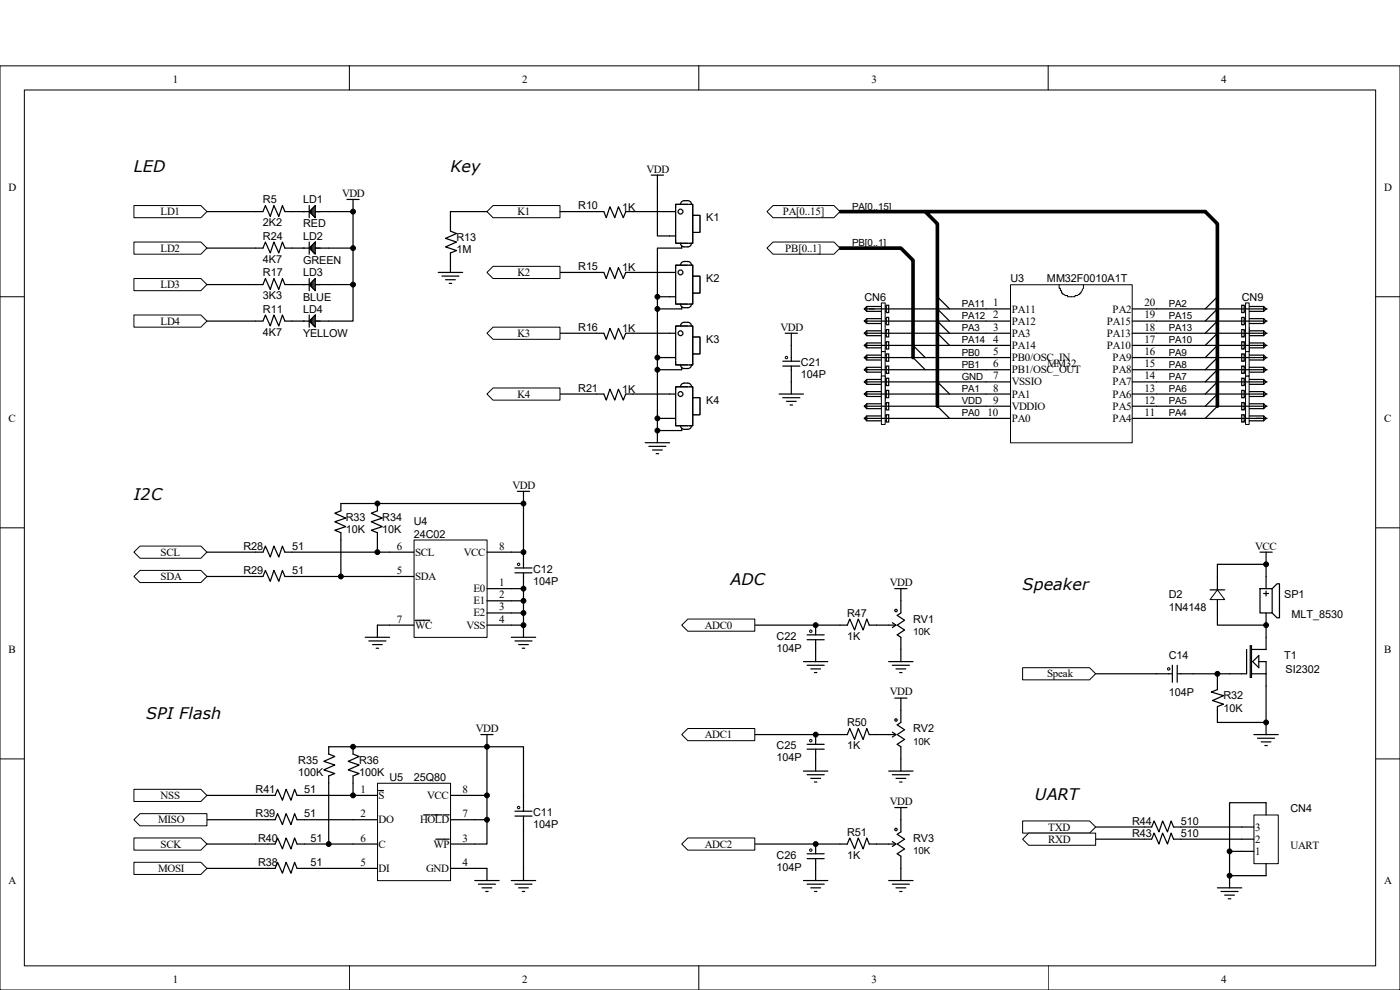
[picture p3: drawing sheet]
<svg xmlns="http://www.w3.org/2000/svg" width="297mm" height="210mm" viewBox="0 0 297 210" stroke-linecap="round" stroke-linejoin="round" font-family="sans-serif">
<g fill="none" stroke="#000" stroke-width=".21">
<path d="M0 14h297v196h-297zM5.2 19.1h286.6v185.8h-286.6zM74.1 13.9v5.2M148.2 13.9v5.2M222.4 13.9v5.2M0 63h5.2M291.8 63h5.2M0 112h5.2M291.8 112h5.2M0 161h5.2M291.8 161h5.2M74.1 204.9v5.1"/>
<path d="M148.2 204.9v5.1M222.4 204.9v5.1"/>
</g>
<path d="M183.4 65.5h.1M183.4 68.1h.1M183.4 70.7h.1M183.4 73.3h.1M188 72.8h-4.1l-.5 .5 .5 .5h4.1M188 70.2h-4.1l-.5 .5 .5 .5h4.1M188 67.6h-4.1l-.5 .5 .5 .5h4.1M188 65h-4.1l-.5 .5 .5 .5h4.1" fill="none" stroke="#000" stroke-width=".26"/>
<path d="M187 64.3h.8v10.3h-.8z" fill="#fff"/>
<path d="M187 64.3h.8v10.3h-.8z" fill="none" stroke="#000" stroke-width=".21"/>
<path d="M183.9 65v1M183.9 67.6v1M183.9 70.2v1M183.9 72.8v1M184.4 65.5h1" fill="none" stroke="#000" stroke-width=".26"/>
<g fill="#fff" stroke="#000" stroke-width=".26">
<path d="M188 67.3h.5v1.6h-.5z" fill-rule="evenodd"/>
<path d="M188 64.8h.5v1.5h-.5z" fill-rule="evenodd"/>
<path d="M188 69.9h.5v1.6h-.5z" fill-rule="evenodd"/>
<path d="M188 72.5h.5v1.5h-.5z" fill-rule="evenodd"/>
</g>
<path d="M183.4 75.9h.1M183.4 78.4h.1M188 77.9h-4.1l-.5 .5 .5 .5h4.1M188 75.3h-4.1l-.5 .6 .5 .5h4.1M183.4 81h.1M183.4 83.6h.1M188 83.1h-4.1l-.5 .5 .5 .5h4.1M188 80.5h-4.1l-.5 .5 .5 .5h4.1" fill="none" stroke="#000" stroke-width=".26"/>
<path d="M187 74.6h.8v10.3h-.8z" fill="#fff"/>
<path d="M187 74.6h.8v10.3h-.8z" fill="none" stroke="#000" stroke-width=".21"/>
<path d="M183.9 75.3v1.1M183.9 77.9v1M183.9 80.5v1M183.9 83.1v1" fill="none" stroke="#000" stroke-width=".26"/>
<g fill="#fff" stroke="#000" stroke-width=".26">
<path d="M188 77.7h.5v1.5h-.5z" fill-rule="evenodd"/>
<path d="M188 75.1h.5v1.5h-.5z" fill-rule="evenodd"/>
<path d="M188 80.2h.5v1.6h-.5z" fill-rule="evenodd"/>
<path d="M188 82.8h.5v1.6h-.5z" fill-rule="evenodd"/>
</g>
<path d="M183.4 86.2h.1M183.4 88.8h.1M183.9 85.7v1M183.9 88.2v1.1M188 88.2h-4.1l-.5 .6 .5 .5h4.1M188 85.7h-4.1l-.5 .5 .5 .5h4.1" fill="none" stroke="#000" stroke-width=".26"/>
<g fill="#fff" stroke="#000" stroke-width=".26">
<path d="M188 85.4h.5v1.5h-.5z" fill-rule="evenodd"/>
<path d="M188 88h.5v1.5h-.5z" fill-rule="evenodd"/>
</g>
<path d="M187 79.8h.8v10.2h-.8z" fill="#fff"/>
<path d="M187 79.8h.8v10.2h-.8z" fill="none" stroke="#000" stroke-width=".21"/>
<path d="M264 80.5h4.1l.5 .5-.5 .5h-4.1M264 83.1h4.1l.5 .5-.5 .5h-4.1M264 85.7h4.1l.5 .5-.5 .5h-4.1M264 88.2h4.1l.5 .6-.5 .5h-4.1M268.6 88.8h.1M268.6 86.2h.1M268.6 83.6h.1M268.6 81h.1" fill="none" stroke="#000" stroke-width=".26"/>
<path d="M264.3 79.8h.7v10.2h-.7z" fill="#fff"/>
<path d="M264.2 79.8h.8v10.2h-.8z" fill="none" stroke="#000" stroke-width=".21"/>
<path d="M266.5 88.8h1.1M268.1 80.5v1M268.1 83.1v1M268.1 85.7v1M268.1 88.2v1.1" fill="none" stroke="#000" stroke-width=".26"/>
<g fill="#fff" stroke="#000" stroke-width=".26">
<path d="M263.4 85.4h.6v1.5h-.6z" fill-rule="evenodd"/>
<path d="M263.4 88h.6v1.5h-.6z" fill-rule="evenodd"/>
<path d="M263.4 82.8h.6v1.6h-.6z" fill-rule="evenodd"/>
<path d="M263.4 80.2h.6v1.6h-.6z" fill-rule="evenodd"/>
</g>
<path d="M264 70.2h4.1l.5 .5-.5 .5h-4.1M264 72.8h4.1l.5 .5-.5 .5h-4.1M264 75.3h4.1l.5 .6-.5 .5h-4.1M264 77.9h4.1l.5 .5-.5 .5h-4.1M268.6 78.4h.1M268.6 75.9h.1M268.6 73.3h.1M268.6 70.7h.1" fill="none" stroke="#000" stroke-width=".26"/>
<path d="M264.3 69.5h.7v10.3h-.7z" fill="#fff"/>
<path d="M264.2 69.4h.8v10.4h-.8z" fill="none" stroke="#000" stroke-width=".21"/>
<path d="M268.1 70.2v1M268.1 72.8v1M268.1 75.3v1.1M268.1 77.9v1" fill="none" stroke="#000" stroke-width=".26"/>
<g fill="#fff" stroke="#000" stroke-width=".26">
<path d="M263.4 75.1h.6v1.5h-.6z" fill-rule="evenodd"/>
<path d="M263.4 77.7h.6v1.5h-.6z" fill-rule="evenodd"/>
<path d="M263.4 72.5h.6v1.5h-.6z" fill-rule="evenodd"/>
<path d="M263.4 69.9h.6v1.6h-.6z" fill-rule="evenodd"/>
</g>
<path d="M264 65h4.1l.5 .5-.5 .5h-4.1M264 67.6h4.1l.5 .5-.5 .5h-4.1M268.1 65v1M268.1 67.6v1M268.6 68.1h.1M268.6 65.5h.1" fill="none" stroke="#000" stroke-width=".26"/>
<g fill="#fff" stroke="#000" stroke-width=".26">
<path d="M263.4 67.3h.6v1.6h-.6z" fill-rule="evenodd"/>
<path d="M263.4 64.8h.6v1.5h-.6z" fill-rule="evenodd"/>
</g>
<path d="M264.3 64.3h.7v10.3h-.7z" fill="#fff"/>
<path d="M264.2 64.3h.8v10.3h-.8z" fill="none" stroke="#000" stroke-width=".21"/>
<path d="M214.4 60.5h25.8v33.4h-25.8z" fill="#fff"/>
<path d="M214.4 60.4h25.8v33.5h-25.8zM229.9 60.4v.7l-.6 .8v.3h-.2v.2h-.3l-.2 .3h-.5v.3h-1.1h-.5v-.3h-.5l-.3-.3h-.2v-.2h-.3v-.5h-.2v-.6h-.3v-.7" fill="none" stroke="#000" stroke-width=".21"/>
<g fill="none" stroke="#000" stroke-width=".26">
<path d="M183.4 68.1h31M183.4 65.5h31M183.4 70.7h31M183.4 73.3h31M183.4 75.9h31M183.4 78.4h31M193.7 75.9l2.6 2.5M193.7 73.3l2.6 2.6M198.9 70.7l2.6 2.6M198.9 68.1l2.6 2.6M198.9 65.5l2.6 2.6M198.9 63l2.6 2.5"/>
<path d="M240.2 68.1h28.4M240.2 65.5h28.4M240.2 70.7h28.4M240.2 73.3h28.4M240.2 75.9h28.4M240.2 78.4h28.4M258.3 63l-2.6 2.5M258.3 65.5l-2.6 2.6M258.3 68.1l-2.6 2.6M258.3 70.7l-2.6 2.6M258.3 73.3l-2.6 2.6M258.3 75.9l-2.6 2.5"/>
<path d="M258.3 78.4l-2.6 2.6M183.4 83.6h31M183.4 86.2h31M183.4 81h31M183.4 88.8h31M198.9 86.2l2.6 2.6M198.9 81l2.6 2.6M240.2 83.6h28.4M240.2 86.2h28.4M240.2 81h28.4M240.2 88.8h28.4M258.3 81l-2.6 2.6"/>
<path d="M258.3 83.6l-2.6 2.6M258.3 86.2l-2.6 2.6"/>
</g>
<path d="M178.2 52.6h12.9l2.6 2.6v20.7M178.2 44.9h18.1M198.9 86.2v-38.7l-2.6-2.6h59.4l2.6 2.6v38.7" fill="none" stroke="#000" stroke-width=".77"/>
<g fill="#fff" stroke="#000" stroke-width=".21">
<path d="M162.7 44.9l1.3-1.3h12.9l1.3 1.3-1.3 1.3h-12.9z" fill-rule="evenodd"/>
<path d="M162.7 52.6l1.3-1.3h12.9l1.3 1.3-1.3 1.3h-12.9z" fill-rule="evenodd"/>
</g>
<path d="M166.1 77.7h3.6M166.1 76.6h3.6M166.6 70.7h2.6M167.9 70.7v5.9M167.9 77.7v5.9M165.3 83.6h5.2M166.1 84.4h3.6M166.8 85.1h2.1M167.6 85.9h.5" fill="none" stroke="#000" stroke-width=".26"/>
<circle cx="166.8" cy="75.9" r=".26" fill="#fff" stroke="#000" stroke-width=".21"/>
<path d="M171.2 135.7h3.6M171.2 134.7h3.6M173 132.6v2.1M173 135.7v2.1" fill="none" stroke="#000" stroke-width=".26"/>
<circle cx="172" cy="133.9" r=".26" fill="#fff" stroke="#000" stroke-width=".21"/>
<path d="M188.5 132.6h1.3M189.3 132.1l.8 .5-.8 .5M189.8 124.9h2.6M191.1 124.9v5.1l-.8 .6 1.6 1-1.6 1 1.6 1-1.6 1.1 .8 .5v2.6" fill="none" stroke="#000" stroke-width=".26"/>
<circle cx="190.1" cy="129.5" r=".26" fill="#fff" stroke="#000" stroke-width=".26"/>
<g fill="none" stroke="#000" stroke-width=".26">
<path d="M267.3 117.1h2.6M268.6 117.1v2.6M160.1 132.6h19.7l.5-1.3 1 2.3 .8-2.3 1 2.3 .8-2.3 .5 1.3h4.1M173 137.8v2.6M191.1 137.8v2.6M258.3 130v2.6h10.3M267.3 124.9h2.6v5.1h-2.6zM268.1 125.9h1M268.6 122.3v2.6M268.6 125.4v1M268.6 130v5.2M269.9 124.9l1-1.1h.5v7.3h-.5l-1-1.1"/>
<path d="M170.5 140.4h5.1M171.2 141.1h3.6M172 141.9h2.1M172.8 142.7h.5M188.5 140.4h5.2M189.3 141.1h3.6M190.1 141.9h2.1M190.9 142.7h.5M253.1 142.9h7.8M268.6 145.5v7.8"/>
</g>
<path d="M258.3 125.1l1.5 2.1h-3.1z" fill="#fff" stroke="#000" stroke-width=".21"/>
<g fill="none" stroke="#000" stroke-width=".26">
<path d="M256.7 125.1h3.1M258.3 122.3v2.8M258.3 127.2v2.8M264.5 137.8v5.1h-3.6M265.2 137h.3v6.7h-.3zM268.6 135.2v2.6h-3.1M245.4 142.9h3.3M248.7 141.1v3.6M249.7 142.9h3.4M249.7 141.1v3.6M265.5 142.9h3.1M265.8 140.4l1.3-1.3v2.5z"/>
<path d="M266 155.8h5.2M266.8 156.6h3.6M267.1 140.4h1.5v5.1M267.6 157.4h2M268.3 158.2h.6M268.6 153.3v2.5"/>
</g>
<circle cx="247.9" cy="141.9" r=".26" fill="#fff" stroke="#000" stroke-width=".21"/>
<path d="M258.3 119.7h10.3M171.2 158.9h3.6M171.2 157.9h3.6M173 155.8v2.1M173 158.9v2.1M232.4 142.9h13M258.3 145.5v.8l-1.3 .5 2.6 .8-2.4 1 2.4 .8-1.3 .5v.8" fill="none" stroke="#000" stroke-width=".26"/>
<circle cx="172" cy="157.1" r=".26" fill="#fff" stroke="#000" stroke-width=".21"/>
<path d="M188.5 155.8h1.3M189.3 155.3l.8 .5-.8 .6M189.8 148.1h2.6M191.1 148.1v5.2l-.8 .5 1.6 1-1.6 1 1.6 1.1-1.6 1 .8 .5v2.6" fill="none" stroke="#000" stroke-width=".26"/>
<circle cx="190.1" cy="152.7" r=".26" fill="#fff" stroke="#000" stroke-width=".26"/>
<g fill="none" stroke="#000" stroke-width=".26">
<path d="M160.1 155.8h19.7l.5-1.3 1 2.4 .8-2.4 1 2.4 .8-2.4 .5 1.3h4.1M170.5 163.6h5.1M171.2 164.3h3.6M172 165.1h2.1M172.8 165.9h.5M173 161v2.6M173 179.1v2M188.5 163.6h5.2M189.3 164.3h3.6M190.1 165.1h2.1M190.9 165.9h.5M191.1 161v2.6"/>
<path d="M171.2 182.2h3.6M171.2 181.1h3.6M173 182.2v2"/>
</g>
<circle cx="172" cy="180.3" r=".26" fill="#fff" stroke="#000" stroke-width=".21"/>
<path d="M188.5 179.1h1.3M189.3 178.5l.8 .6-.8 .5M189.8 171.3h2.6M191.1 171.3v5.2l-.8 .5 1.6 1-1.6 1.1 1.6 1-1.6 1 .8 .5v2.6" fill="none" stroke="#000" stroke-width=".26"/>
<circle cx="190.1" cy="176" r=".26" fill="#fff" stroke="#000" stroke-width=".26"/>
<path d="M160.1 179.1h19.7l.5-1.3 1 2.3 .8-2.3 1 2.3 .8-2.3 .5 1.3h4.1M170.5 186.8h5.1M171.2 187.6h3.6M172 188.3h2.1M172.8 189.1h.5M173 184.2v2.6M188.5 186.8h5.2M189.3 187.6h3.6M190.1 188.3h2.1M190.9 189.1h.5M191.1 184.2v2.6" fill="none" stroke="#000" stroke-width=".26"/>
<g fill="#fff" stroke="#000" stroke-width=".21">
<path d="M216.9 141.6h14.3l1.2 1.3-1.2 1.3h-14.3z" fill-rule="evenodd"/>
<path d="M144.6 179.1l1.3-1.3h14.2v2.5h-14.2z" fill-rule="evenodd"/>
<path d="M144.6 155.8l1.3-1.3h14.2v2.6h-14.2z" fill-rule="evenodd"/>
<path d="M144.6 132.6l1.3-1.3h14.2v2.6h-14.2z" fill-rule="evenodd"/>
</g>
<g fill="none" stroke="#000" stroke-width=".26">
<path d="M54.2 52.6h1.6l.5-1.3 1 2.4 .8-2.4 1 2.4 .8-2.4 .5 1.3h5.2M54.2 44.9h1.6l.5-1.3 1 2.3 .8-2.3 1 2.3 .8-2.3 .5 1.3h5.2M65.6 44.9l1.3-1.3v2.6zM65.6 52.6l1.3-1.3v2.6zM65.6 43.6v2.6M65.6 51.3v2.6M65.6 59.1v2.6M65.9 44.6v.6M65.9 52.4v.5M66.1 44.4v1M66.1 52.1v1M66.1 59.9v1"/>
<path d="M66.4 44.1v1.6M66.4 51.9v1.5M66.4 59.6v1.5M66.6 43.9v2M66.6 51.6v2.1M66.6 59.3v2.1M66.9 44.9h2.8M66.9 52.6h2.8M95.6 44.9h7.7M118.8 57.8h9.3l.5 1.3 .8-2.3 1 2.3 .8-2.3 1 2.3 .6-1.3h9.2M126.6 44.9h1.5l.5 1.3 .8-2.3 1 2.3 .8-2.3 1 2.3 .6-1.3h9.2M54.2 68.1h1.6l.5-1.3 1 2.3 .8-2.3 1 2.3 .8-2.3 .5 1.3h5.2"/>
<path d="M54.2 60.4h1.6l.5-1.3 1 2.3 .8-2.3 1 2.3 .8-2.3 .5 1.3h5.2M65.6 60.4l1.3-1.3v2.6zM65.6 66.8v2.6M65.9 60.1v.5M65.9 67.9v.5M66.1 67.6v1M66.4 67.3v1.6M66.6 67.1v2M66.9 66.8v2.6l-1.3-1.3zM66.9 60.4h2.8M66.9 68.1h2.8M126.6 70.7h1.5l.5 1.3 .8-2.3 1 2.3 .8-2.3 1 2.3 .6-1.3h9.2"/>
<path d="M126.6 83.6h1.5l.5 1.3 .8-2.3 1 2.3 .8-2.3 1 2.3 .6-1.3h10.5M136.9 93.9h5.1M137.7 94.7h3.6M138.4 95.5h2.1M139.2 96.2h.5M139.5 91.3v2.6M142 88.8h1.3M258.3 119.7v2.6M268.6 119.7v2.6M258.3 150.7v2.6h10.3M258.3 142.9v2.6"/>
</g>
<path d="M143.4 82.1h3.6v8.2h-3.6z" fill="#fff"/>
<path d="M143.3 82.1h3.7v8.2h-3.7z" fill="none" stroke="#000" stroke-width=".21"/>
<path d="M147 84.4h1.5v3.6h-1.5z" fill="#fff"/>
<path d="M143.3 83.1v6.2M146.2 82h.8M146.2 90.3h.8M147 84.4h1.5v3.6h-1.5M147 84.4h1.5v3.6h-1.5z" fill="none" stroke="#000" stroke-width=".21"/>
<g fill="none" stroke="#000" stroke-width=".26">
<path d="M142 70.7h1.3M142 75.9h1.3M143.3 89.5v.8h2.6M144.4 82a.78 .78 0 0 1 .7-.7h.8a.77 .77 0 0 1 .8 .7M144.4 90.3a.77 .77 0 0 0 .7 .8h.8a.77 .77 0 0 0 .8-.8M144.6 90.8v.5M145.9 82h-2.6v.8M147 82v8.3"/>
<circle cx="144.4" cy="83.6" r=".52"/>
</g>
<path d="M143.4 69.2h3.6v8.2h-3.6z" fill="#fff"/>
<path d="M143.3 69.2h3.7v8.2h-3.7z" fill="none" stroke="#000" stroke-width=".21"/>
<path d="M147 71.5h1.5v3.6h-1.5z" fill="#fff"/>
<path d="M143.3 70.2v6.2M146.2 69.1h.8M146.2 77.4h.8M147 71.5h1.5v3.6h-1.5M147 71.5h1.5v3.6h-1.5z" fill="none" stroke="#000" stroke-width=".21"/>
<g fill="none" stroke="#000" stroke-width=".26">
<path d="M142 57.8h1.3M142 63h1.3M143.3 76.6v.8h2.6M144.4 69.1a.78 .78 0 0 1 .7-.7h.8a.77 .77 0 0 1 .8 .7M144.4 77.4a.77 .77 0 0 0 .7 .8h.8a.77 .77 0 0 0 .8-.8M144.6 77.9v.5M145.9 69.1h-2.6v.8M147 69.1v8.3"/>
<circle cx="144.4" cy="70.7" r=".52"/>
</g>
<path d="M143.4 56.3h3.6v8.2h-3.6z" fill="#fff"/>
<path d="M143.3 56.3h3.7v8.2h-3.7z" fill="none" stroke="#000" stroke-width=".21"/>
<path d="M147 58.6h1.5v3.6h-1.5z" fill="#fff"/>
<path d="M143.3 57.3v6.2M146.2 56.2h.8M147 58.6h1.5v3.6h-1.5M147 58.6h1.5v3.6h-1.5zM146.2 64.5h.8" fill="none" stroke="#000" stroke-width=".21"/>
<g fill="none" stroke="#000" stroke-width=".26">
<path d="M142 44.9h1.3M142 50.1h1.3M144.4 56.2a.78 .78 0 0 1 .7-.7h.8a.77 .77 0 0 1 .8 .7M145.9 56.2h-2.6v.8M147 56.2v8.3M143.3 63.7v.8h2.6M144.6 65v.5M146.7 64.5a.77 .77 0 0 1-.8 .8h-.8a.77 .77 0 0 1-.7-.8"/>
<circle cx="144.4" cy="57.8" r=".52"/>
</g>
<path d="M143.4 43.4h3.6v8.2h-3.6z" fill="#fff"/>
<path d="M143.3 43.3h3.7v8.3h-3.7z" fill="none" stroke="#000" stroke-width=".21"/>
<path d="M147 45.7h1.5v3.6h-1.5z" fill="#fff"/>
<path d="M143.3 44.4v6.2M146.2 43.3h.8M146.2 51.6h.8M147 45.7h1.5v3.6h-1.5M147 45.7h1.5v3.6h-1.5z" fill="none" stroke="#000" stroke-width=".21"/>
<g fill="none" stroke="#000" stroke-width=".26">
<path d="M138.2 37.2h2.6M139.5 37.2v12.9h2.5M43.9 52.6h10.3M43.9 44.9h10.3M69.7 44.9h5.2v23.2h-5.2M69.7 52.6h5.2M73.6 42.3h2.6M74.9 42.3v2.6M93 57.8h5.1M93.8 58.6h3.6M94.5 59.3h2.1M95.6 44.9v4.1l1.3 .5-2.4 1.1 2.4 .7-2.4 1.1 2.4 .7-1.3 .6v4.1"/>
<path d="M143.3 50.8v.8h2.6M144.4 43.3a.78 .78 0 0 1 .7-.7h.8a.77 .77 0 0 1 .8 .7M144.4 51.6a.77 .77 0 0 0 .7 .8h.8a.77 .77 0 0 0 .8-.8M144.6 52.1v.5h-5.1v10.4M145.9 43.3h-2.6v.8M147 43.3v8.3M43.9 68.1h10.3M43.9 60.4h10.3M69.7 60.4h5.2M95.3 60.1h.5M118.8 70.7h7.8M139.5 63v28.3h5.1"/>
<path d="M139.5 78.4h5.1M139.5 65.5h5.1M139.5 75.9h2.5M139.5 63h2.5M118.8 83.6h7.8M139.5 88.8h2.5"/>
<circle cx="144.4" cy="44.9" r=".52"/>
</g>
<g fill="#fff" stroke="#000" stroke-width=".21">
<path d="M103.3 44.9l1.3-1.3h14.2v2.6h-14.2z" fill-rule="evenodd"/>
<path d="M103.3 83.6l1.3-1.3h14.2v2.6h-14.2z" fill-rule="evenodd"/>
<path d="M28.4 66.8h14.2l1.3 1.3-1.3 1.3h-14.2z" fill-rule="evenodd"/>
<path d="M28.4 59.1h14.2l1.3 1.3-1.3 1.3h-14.2z" fill-rule="evenodd"/>
<path d="M28.4 51.3h14.2l1.3 1.3-1.3 1.3h-14.2z" fill-rule="evenodd"/>
<path d="M28.4 43.6h14.2l1.3 1.3-1.3 1.3h-14.2z" fill-rule="evenodd"/>
<path d="M103.3 70.7l1.3-1.3h14.2v2.6h-14.2z" fill-rule="evenodd"/>
<path d="M103.3 57.8l1.3-1.3h14.2v2.6h-14.2z" fill-rule="evenodd"/>
</g>
<path d="M118.8 44.9h7.8M109.2 173.1h3.7M109.2 172.1h3.7M111.1 168.7v3.4M111.1 173.1v3.4" fill="none" stroke="#000" stroke-width=".26"/>
<circle cx="110" cy="171.3" r=".26" fill="#fff" stroke="#000" stroke-width=".21"/>
<path d="M102 155.8h2.6M103.3 155.8v2.6M100.7 168.7h2.6M108.5 186.8h5.1M109.2 187.6h3.7M110 188.3h2.1M110.8 189.1h.5M111.1 184.2v2.6" fill="none" stroke="#000" stroke-width=".26"/>
<path d="M80.1 166.2h15.5v20.6h-15.5z" fill="#fff"/>
<path d="M80.1 166.2h15.5v20.6h-15.5z" fill="none" stroke="#000" stroke-width=".21"/>
<g fill="none" stroke="#000" stroke-width=".26">
<path d="M74.9 158.4v1.6l1.3 .5-2.3 1 2.3 .8-2.3 1 2.3 .8-1.3 .5v4.1M103.3 158.4h7.8v10.3M43.9 179.1h14.5l.5-1.3 1 2.3 .8-2.3 1 2.3 .8-2.3 .5 1.3h1.6M43.9 173.9h14.5l.5-1.3 1 2.3 .8-2.3 1 2.3 .8-2.3 .5 1.3h17.1M43.9 168.7h14.5l.5-1.3 1 2.4 .8-2.4 1 2.4 .8-2.4 .5 1.3h17.1M69.7 166.2v-1.6l1.3-.5-2.3-.8 2.3-1-2.3-.8 2.3-1-1.3-.5v-1.6h33.6v20.7h-7.7M74.9 179.1h5.2M80.3 167.7h1.1M89.9 172.9h1.3M91.4 172.9h2.4M92.5 178h2.8M94 172.9h1.3"/>
<path d="M95.6 168.7h5.1M95.6 173.9h5.1M43.9 184.2h14.5l.5-1.3 1 2.3 .8-2.3 1 2.3 .8-2.3 .5 1.3h1.6M74.9 184.2h5.2M95.6 184.2h7.7v2.6M100.7 186.8h5.2M101.5 187.6h3.6M102.3 188.3h2M103 189.1h.6"/>
</g>
<g fill="#fff" stroke="#000" stroke-width=".21">
<path d="M28.4 167.4h14.2l1.3 1.3-1.3 1.3h-14.2z" fill-rule="evenodd"/>
<path d="M28.4 182.9h14.2l1.3 1.3-1.3 1.3h-14.2z" fill-rule="evenodd"/>
<path d="M28.4 173.9l1.3-1.3h14.2v2.6h-14.2z" fill-rule="evenodd"/>
<path d="M28.4 177.8h14.2l1.3 1.3-1.3 1.2h-14.2z" fill-rule="evenodd"/>
</g>
<path d="M72.3 106.8v1.6l-1.3 .5 2.3 1-2.3 .8 2.3 1-2.3 .8 1.3 .5v1.6M80.1 106.8v1.6l-1.3 .5 2.3 1-2.3 .8 2.3 1-2.3 .8 1.3 .5v1.6" fill="none" stroke="#000" stroke-width=".26"/>
<path d="M87.9 114.6h15.4v20.6h-15.4z" fill="#fff"/>
<path d="M87.8 114.6h15.5v20.6h-15.5z" fill="none" stroke="#000" stroke-width=".21"/>
<g fill="none" stroke="#000" stroke-width=".26">
<path d="M82.6 117.1h5.2M103.3 117.1h5.2M111.1 117.1v3.4M82.6 132.6h5.2M82.6 122.3h5.2M88.1 131.6h3.1M103.3 124.9h5.2M103.3 127.5h5.2M103.3 130h5.2M103.3 132.6h5.2M108.5 135.2h5.1M109.2 136h3.7"/>
<path d="M109.2 121.5h3.7M109.2 120.5h3.7M110 136.7h2.1M110.8 137.5h.5M111.1 121.5v13.7"/>
</g>
<circle cx="110" cy="119.7" r=".26" fill="#fff" stroke="#000" stroke-width=".21"/>
<g fill="none" stroke="#000" stroke-width=".26">
<path d="M43.9 117.1h11.9l.5-1.3 1 2.4 .8-2.4 1 2.4 .8-2.4 .5 1.3h19.7M72.3 106.8h38.8v10.3h-2.6M72.3 114.6v7.7M80.1 114.6v2.5h2.5M109.8 104.2h2.5M111.1 104.2v2.6M43.9 122.3h11.9l.5-1.3 1 2.3 .8-2.3 1 2.3 .8-2.3 .5 1.3h22.2M77.5 135.2h5.1M78.3 136h3.6M79 136.7h2.1M79.8 137.5h.5M82.6 132.6h-2.5v2.6"/>
<path d="M108.5 132.6h2.6M108.5 124.9h2.6M108.5 127.5h2.6M108.5 130h2.6"/>
</g>
<g fill="#fff" stroke="#000" stroke-width=".21">
<path d="M28.4 122.3l1.3-1.3h12.9l1.3 1.3-1.3 1.3h-12.9z" fill-rule="evenodd"/>
<path d="M28.4 117.1l1.3-1.3h12.9l1.3 1.3-1.3 1.3h-12.9z" fill-rule="evenodd"/>
</g>
<path d="M232.4 175.4h11.9l.5-1.2 1.1 2.3 .7-2.3 1.1 2.3 .8-2.3 .5 1.2h14.4M232.4 178h11.9l.5-1.3 1.1 2.4 .7-2.4 1.1 2.4 .8-2.4 .5 1.3h14.4M258.3 188.3h5.1M259 189.1h3.7M259.8 189.9h2.1M260.6 190.7h.5M260.9 185.8v2.5M260.9 180.6h2.5" fill="none" stroke="#000" stroke-width=".26"/>
<path d="M266.1 172.9h5.1v10.3h-5.1z" fill="#fff"/>
<path d="M266 172.9h5.2v10.3h-5.2z" fill="none" stroke="#000" stroke-width=".21"/>
<path d="M263.4 178h2.6M263.4 175.4h2.6M268.6 172.9v-2.6h-7.7v15.5h7.7v-2.6M263.4 180.6h2.6" fill="none" stroke="#000" stroke-width=".26"/>
<g fill="#fff" stroke="#000" stroke-width=".21">
<path d="M216.9 174.2h14.3l1.2 1.2-1.2 1.3h-14.3z" fill-rule="evenodd"/>
<path d="M216.9 178l1.3-1.3h14.2v2.6h-14.2z" fill-rule="evenodd"/>
</g>
<g fill="#000" stroke="#000" stroke-width=".21">
<circle cx="74.9" cy="44.9" r=".52"/>
<circle cx="74.9" cy="52.6" r=".52"/>
<circle cx="74.9" cy="60.4" r=".52"/>
<circle cx="139.5" cy="78.4" r=".52"/>
<circle cx="139.5" cy="75.9" r=".52"/>
<circle cx="139.5" cy="65.5" r=".52"/>
<circle cx="139.5" cy="63" r=".52"/>
<circle cx="139.5" cy="88.8" r=".52"/>
<circle cx="139.5" cy="91.3" r=".52"/>
<circle cx="80.1" cy="117.1" r=".52"/>
<circle cx="80.1" cy="106.8" r=".52"/>
<circle cx="111.1" cy="117.1" r=".52"/>
<circle cx="111.1" cy="106.8" r=".52"/>
<circle cx="268.6" cy="119.7" r=".52"/>
<circle cx="72.3" cy="122.3" r=".52"/>
<circle cx="111.1" cy="124.9" r=".52"/>
<circle cx="111.1" cy="127.5" r=".52"/>
<circle cx="111.1" cy="130" r=".52"/>
<circle cx="111.1" cy="132.6" r=".52"/>
<circle cx="173" cy="132.6" r=".52"/>
<circle cx="268.6" cy="132.6" r=".52"/>
<circle cx="74.9" cy="158.4" r=".52"/>
<circle cx="103.3" cy="158.4" r=".52"/>
<circle cx="173" cy="155.8" r=".52"/>
<circle cx="258.3" cy="142.9" r=".52"/>
<circle cx="268.6" cy="153.3" r=".52"/>
<circle cx="69.7" cy="179.1" r=".52"/>
<circle cx="74.9" cy="168.7" r=".52"/>
<circle cx="103.3" cy="173.9" r=".52"/>
<circle cx="103.3" cy="168.7" r=".52"/>
<circle cx="173" cy="179.1" r=".52"/>
<circle cx="260.9" cy="180.6" r=".52"/>
<circle cx="260.9" cy="185.8" r=".52"/>
</g>
<path d="M64.6 179.1h10.3M69.7 166.2v12.9M100.7 173.9h2.6M111.1 176.5v7.7M64.6 184.2h10.3" fill="none" stroke="#000" stroke-width=".26"/>
<g font-size="3.4">
<text x="28.4" y="36.5">LED</text>
<text x="95.5" y="36.5">Key</text>
<text x="28.4" y="106.2">I2C</text>
<text x="155" y="124.2">ADC</text>
<text x="217" y="125.3">Speaker</text>
<text x="31" y="152.6">SPI Flash</text>
<text x="219.5" y="169.6">UART</text>
</g>
<g font-size="2.3">
<text x="36.7" y="17.5">1</text>
<text x="110.8" y="17.5">2</text>
<text x="184.9" y="17.5">3</text>
<text x="259" y="17.5">4</text>
<text x="1.8" y="40.5">D</text>
<text x="72.6" y="41.8">VDD</text>
<text x="137.2" y="36.6">VDD</text>
<text x="293.7" y="40.5">D</text>
<text x="34.1" y="45.6">LD1</text>
<text x="55.8" y="43.1">R5</text>
<text x="64.3" y="43.1">LD1</text>
<text x="109.8" y="45.6">K1</text>
<text x="122.7" y="44.4">R10</text>
<text x="132" y="44.7">1K</text>
<text x="149.8" y="46.9">K1</text>
<text x="166.1" y="45.6">PA[0..15]</text>
<text x="34.1" y="53.4">LD2</text>
<text x="55.8" y="50.8">R24</text>
<text x="55.8" y="48">2K2</text>
<text x="64.3" y="48.3">RED</text>
<text x="64.3" y="50.8">LD2</text>
<text x="96.9" y="51.1">R13</text>
<text x="96.9" y="53.7">1M</text>
<text x="166.6" y="53.4">PB[0..1]</text>
<text x="55.8" y="58.6">R17</text>
<text x="55.8" y="55.8">4K7</text>
<text x="64.3" y="58.6">LD3</text>
<text x="64.3" y="56">GREEN</text>
<text x="109.8" y="58.5">K2</text>
<text x="122.7" y="57.3">R15</text>
<text x="132" y="57.5">1K</text>
<text x="149.8" y="59.9">K2</text>
<text x="214.4" y="59.9">U3</text>
<text x="222.1" y="59.9">MM32F0010A1T</text>
<text x="34.1" y="61.1">LD3</text>
<text x="55.8" y="63.5">3K3</text>
<text x="64.3" y="63.8">BLUE</text>
<text x="183.4" y="63.8">CN6</text>
<text x="210.7" y="65">1</text>
<text x="242.8" y="65">20</text>
<text x="263.4" y="63.8">CN9</text>
<text x="34.1" y="68.9">LD4</text>
<text x="55.8" y="66.3">R11</text>
<text x="55.8" y="71.2">4K7</text>
<text x="64.3" y="66.3">LD4</text>
<text x="64.3" y="71.5">YELLOW</text>
<text x="109.8" y="71.4">K3</text>
<text x="122.7" y="70.2">R16</text>
<text x="132" y="70.4">1K</text>
<text x="165.6" y="70.1">VDD</text>
<text x="210.7" y="67.6">2</text>
<text x="210.7" y="70.1">3</text>
<text x="214.6" y="66.3">PA11</text>
<text x="214.6" y="68.9">PA12</text>
<text x="214.6" y="71.4">PA3</text>
<text x="234.8" y="68.9">PA15</text>
<text x="234.8" y="71.4">PA13</text>
<text x="236.1" y="66.3">PA2</text>
<text x="242.8" y="67.6">19</text>
<text x="242.8" y="70.1">18</text>
<text x="149.8" y="72.8">K3</text>
<text x="169.9" y="77.7">C21</text>
<text x="210.7" y="72.7">4</text>
<text x="210.7" y="75.3">5</text>
<text x="210.7" y="77.9">6</text>
<text x="214.6" y="74">PA14</text>
<text x="214.6" y="76.6">PB0/OSC_IN</text>
<text x="222.1" y="77.9">MM32</text>
<text x="234.8" y="74">PA10</text>
<text x="236.1" y="76.6">PA9</text>
<text x="242.8" y="72.7">17</text>
<text x="242.8" y="75.3">16</text>
<text x="242.8" y="77.9">15</text>
<text x="122.7" y="83.1">R21</text>
<text x="132" y="83.4">1K</text>
<text x="169.9" y="80.3">104P</text>
<text x="210.7" y="83.1">8</text>
<text x="210.7" y="80.5">7</text>
<text x="214.6" y="79.2">PB1/OSC_OUT</text>
<text x="214.6" y="81.7">VSSIO</text>
<text x="236.1" y="79.2">PA8</text>
<text x="236.1" y="81.7">PA7</text>
<text x="242.8" y="80.5">14</text>
<text x="242.8" y="83.1">13</text>
<text x="1.8" y="89.5">C</text>
<text x="109.8" y="84.3">K4</text>
<text x="149.8" y="85.7">K4</text>
<text x="209.5" y="88.2">10</text>
<text x="210.7" y="85.6">9</text>
<text x="214.6" y="84.3">PA1</text>
<text x="214.6" y="86.9">VDDIO</text>
<text x="214.6" y="89.5">PA0</text>
<text x="236.1" y="89.5">PA4</text>
<text x="236.1" y="86.9">PA5</text>
<text x="236.1" y="84.3">PA6</text>
<text x="242.8" y="88.2">11</text>
<text x="242.8" y="85.6">12</text>
<text x="293.7" y="89.5">C</text>
<text x="108.7" y="103.7">VDD</text>
<text x="73.4" y="110.4">R33</text>
<text x="73.4" y="113">10K</text>
<text x="81.1" y="110.4">R34</text>
<text x="81.1" y="113">10K</text>
<text x="87.8" y="111.5">U4</text>
<text x="34.1" y="117.9">SCL</text>
<text x="51.6" y="116.6">R28</text>
<text x="62" y="116.6">51</text>
<text x="84.2" y="116.6">6</text>
<text x="87.8" y="114">24C02</text>
<text x="88.1" y="117.9">SCL</text>
<text x="98.4" y="117.9">VCC</text>
<text x="105.9" y="116.6">8</text>
<text x="266.3" y="116.6">VCC</text>
<text x="34.1" y="123">SDA</text>
<text x="51.6" y="121.8">R29</text>
<text x="62" y="121.8">51</text>
<text x="84.2" y="121.8">5</text>
<text x="88.1" y="123">SDA</text>
<text x="100.5" y="125.6">E0</text>
<text x="105.9" y="124.3">1</text>
<text x="113.1" y="121.5">C12</text>
<text x="113.1" y="124.1">104P</text>
<text x="188.8" y="124.3">VDD</text>
<text x="100.5" y="128.2">E1</text>
<text x="100.5" y="130.8">E2</text>
<text x="105.9" y="126.9">2</text>
<text x="105.9" y="129.5">3</text>
<text x="179.7" y="130.8">R47</text>
<text x="247.9" y="127">D2</text>
<text x="247.9" y="129.5">1N4148</text>
<text x="272.5" y="127">SP1</text>
<text x="274" y="131.1">MLT_8530</text>
<text x="84.2" y="132.1">7</text>
<text x="88.1" y="133.3">WC</text>
<text x="98.9" y="133.3">VSS</text>
<text x="105.9" y="132.1">4</text>
<text x="149.5" y="133.3">ADC0</text>
<text x="164.8" y="135.7">C22</text>
<text x="179.7" y="135.7">1K</text>
<text x="193.7" y="132.1">RV1</text>
<text x="1.8" y="138.5">B</text>
<text x="164.8" y="138.3">104P</text>
<text x="222.1" y="143.7">Speak</text>
<text x="247.9" y="139.9">C14</text>
<text x="272.5" y="139.9">T1</text>
<text x="272.8" y="142.7">SI2302</text>
<text x="293.7" y="138.5">B</text>
<text x="188.8" y="147.5">VDD</text>
<text x="247.9" y="147.6">104P</text>
<text x="259.5" y="148.4">R32</text>
<text x="101" y="155.3">VDD</text>
<text x="179.7" y="154.1">R50</text>
<text x="193.7" y="155.3">RV2</text>
<text x="259.5" y="151">10K</text>
<text x="149.5" y="156.6">ADC1</text>
<text x="164.8" y="159">C25</text>
<text x="164.8" y="161.5">104P</text>
<text x="179.7" y="159">1K</text>
<text x="63.3" y="162.1">R35</text>
<text x="63.3" y="164.6">100K</text>
<text x="76.2" y="162.1">R36</text>
<text x="76.2" y="164.6">100K</text>
<text x="82.6" y="165.7">U5</text>
<text x="87.8" y="165.7">25Q80</text>
<text x="34.1" y="169.5">NSS</text>
<text x="54.2" y="173.4">R39</text>
<text x="54.2" y="168.2">R41</text>
<text x="64.6" y="173.4">51</text>
<text x="64.6" y="168.2">51</text>
<text x="76.5" y="168.2">1</text>
<text x="76.5" y="173.4">2</text>
<text x="80.3" y="169.5">S</text>
<text x="90.6" y="169.5">VCC</text>
<text x="98.1" y="173.4">7</text>
<text x="98.1" y="168.2">8</text>
<text x="113.1" y="173.1">C11</text>
<text x="188.8" y="170.8">VDD</text>
<text x="273.8" y="172.3">CN4</text>
<text x="33.6" y="174.6">MISO</text>
<text x="34.1" y="179.8">SCK</text>
<text x="54.7" y="178.6">R40</text>
<text x="65.9" y="178.6">51</text>
<text x="76.5" y="178.5">6</text>
<text x="80.3" y="174.6">DO</text>
<text x="80.3" y="179.8">C</text>
<text x="89.1" y="174.6">HOLD</text>
<text x="91.9" y="179.8">WP</text>
<text x="98.1" y="178.5">3</text>
<text x="113.1" y="175.7">104P</text>
<text x="149.5" y="179.8">ADC2</text>
<text x="179.7" y="177.2">R51</text>
<text x="193.7" y="178.6">RV3</text>
<text x="222.4" y="176.2">TXD</text>
<text x="222.4" y="178.8">RXD</text>
<text x="240.2" y="174.9">R44</text>
<text x="240.2" y="177.5">R43</text>
<text x="250.5" y="174.9">510</text>
<text x="250.5" y="177.5">510</text>
<text x="266.3" y="178.8">2</text>
<text x="266.3" y="176.2">3</text>
<text x="33.6" y="185">MOSI</text>
<text x="54.7" y="183.7">R38</text>
<text x="65.9" y="183.7">51</text>
<text x="76.5" y="183.7">5</text>
<text x="80.3" y="185">DI</text>
<text x="90.4" y="185">GND</text>
<text x="98.1" y="183.7">4</text>
<text x="164.8" y="182.2">C26</text>
<text x="164.8" y="184.7">104P</text>
<text x="179.7" y="182.2">1K</text>
<text x="266.3" y="181.4">1</text>
<text x="273.8" y="180">UART</text>
<text x="1.8" y="187.5">A</text>
<text x="293.7" y="187.5">A</text>
<text x="36.7" y="208.4">1</text>
<text x="110.8" y="208.4">2</text>
<text x="184.9" y="208.4">3</text>
<text x="259" y="208.4">4</text>
</g>
<g font-size="2.1">
<text x="180.8" y="44.5">PA[0..15]</text>
<text x="180.8" y="52.2">PB[0..1]</text>
<text x="204" y="65.1">PA11</text>
<text x="247.9" y="65.1">PA2</text>
<text x="204" y="67.7">PA12</text>
<text x="204" y="70.3">PA3</text>
<text x="247.9" y="70.3">PA13</text>
<text x="247.9" y="67.7">PA15</text>
<text x="204" y="75.4">PB0</text>
<text x="204" y="72.9">PA14</text>
<text x="247.9" y="75.4">PA9</text>
<text x="247.9" y="72.9">PA10</text>
<text x="204" y="78">PB1</text>
<text x="204" y="80.6">GND</text>
<text x="204" y="83.2">PA1</text>
<text x="247.9" y="83.2">PA6</text>
<text x="247.9" y="80.6">PA7</text>
<text x="247.9" y="78">PA8</text>
<text x="204" y="85.8">VDD</text>
<text x="204" y="88.3">PA0</text>
<text x="247.9" y="88.3">PA4</text>
<text x="247.9" y="85.8">PA5</text>
<text x="193.7" y="134.8">10K</text>
<text x="193.7" y="158">10K</text>
<text x="193.7" y="181.2">10K</text>
</g>
</svg>
